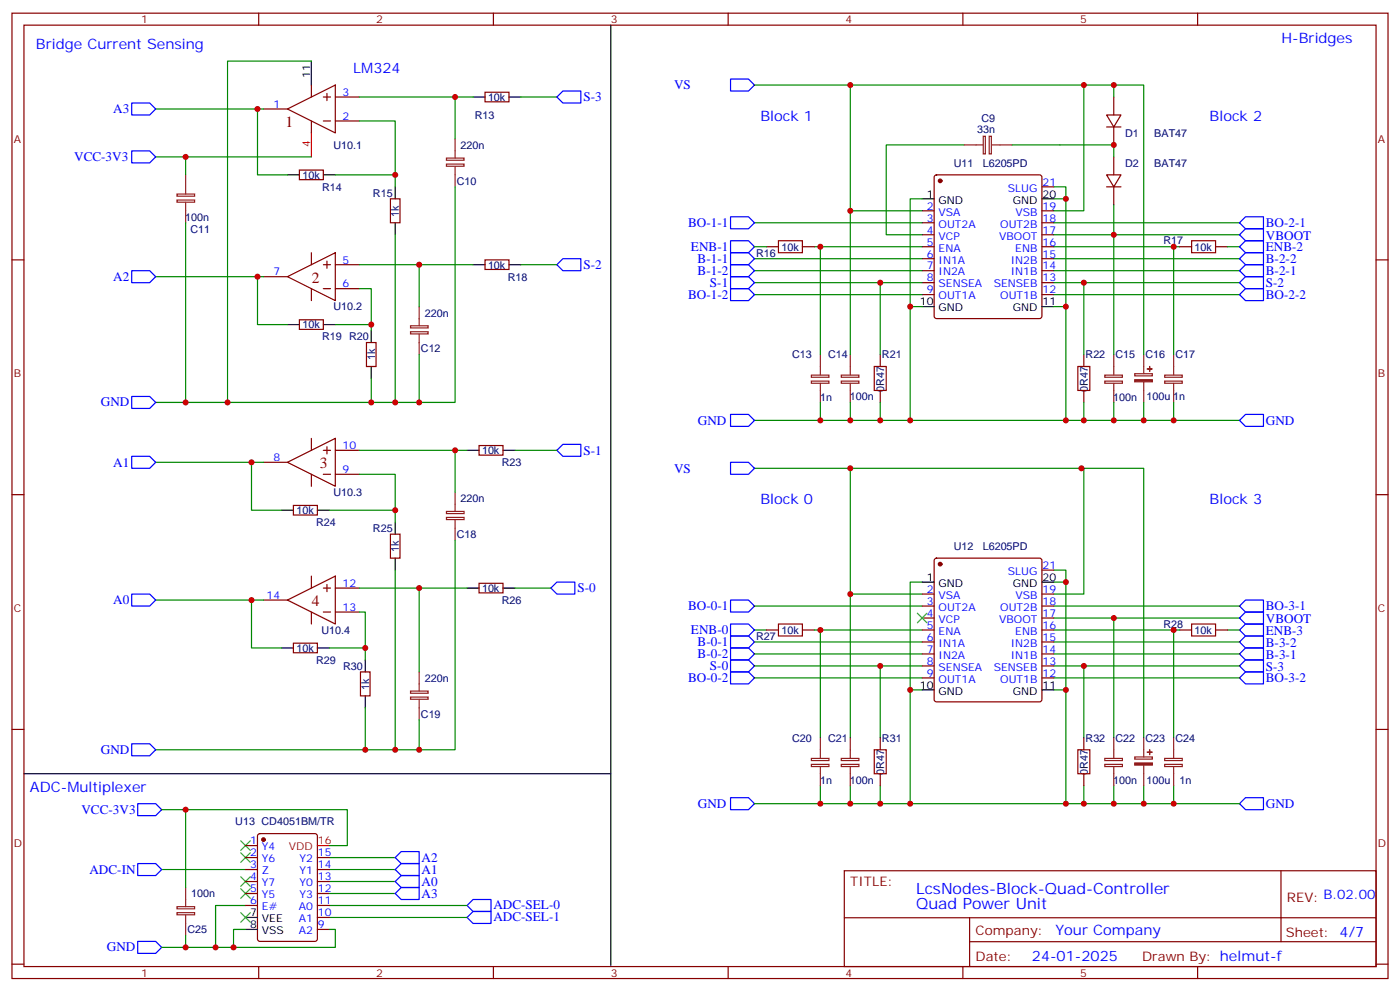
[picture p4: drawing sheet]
<svg xmlns="http://www.w3.org/2000/svg" width="412mm" height="292mm" viewBox="0 0 412 292" stroke-linecap="round" stroke-linejoin="round" font-family="sans-serif">
<g fill="none" stroke="#870000" stroke-width=".35">
<path d="M3.5 3.9h405.4v284.3h-405.4zM7.1 7.4h398.2v277.3h-398.2zM76.2 3.9v3.5M145.3 3.9v3.5M214.5 3.9v3.5M283.6 3.9v3.5M352.8 3.9v3.5M77.6 32.1h7.1M84.7 32.1l14.1-7.1v14.2zM91.7 25v3.6M91.7 35.6v3.6M95.2 35.6h2.2"/>
<path d="M95.2 28.6h2.2M96.3 27.5v2.1M98.8 35.6h7M98.8 28.6h7M142.9 27.2h7v2.8h-7zM326 33.9h4.2l-2.1 3.5zM326 37.4h4.2M328.1 28.6v5.3M328.1 37.4v5.3M88.2 50.1h7v2.8h-7zM115 58.6h2.8v7h-2.8zM275.4 51.7l.5-.2h30.3l.5 .2 .2 .5v40.9l-.2 .5-.5 .2h-30.3l-.5-.2-.2-.5v-40.9z"/>
<path d="M306.9 55h3.5M326 51.5h4.2l-2.1 3.5zM326 55h4.2M328.1 46.2v5.3M328.1 55v5.3M3.5 76.6h3.6M91.7 74.4v3.6M95.2 78h2.2M96.3 76.9v2.1M98.8 78h7M142.9 76.6h7v2.8h-7zM225.8 72.7h3.5"/>
<path d="M236.4 72.7h3.5M271.6 62.1h3.6M271.6 65.6h3.6M271.6 69.1h3.6M271.6 72.7h3.6M271.6 76.2h3.6M271.6 79.7h3.6M306.9 62.1h3.5M306.9 65.6h3.5M306.9 69.1h3.5M306.9 72.7h3.5M306.9 76.2h3.5"/>
<path d="M306.9 79.7h3.5M347.5 72.7h3.5M358.1 72.7h3.5M405.3 76.6h3.6M77.6 81.5h7.1M84.7 81.5l14.1-7.1v14.1zM88.2 94.2h7v2.8h-7zM91.7 85v3.5M95.2 85h2.2M98.8 85h7M271.6 83.3h3.6M271.6 86.8h3.6"/>
<path d="M306.9 83.3h3.5M306.9 86.8h3.5M107.9 100.9h2.9v7.1h-2.9zM259.3 104.4v3.6M259.3 115v3.5M319.3 104.4v3.6M319.3 115v3.5M77.6 136.2h7.1M84.7 136.2l14.1-7.1v14.1zM91.7 129.1v3.5M91.7 139.7v3.5M95.2 132.6h2.2"/>
<path d="M95.2 139.7h2.2M96.3 131.6v2.1M98.8 132.6h7M98.8 139.7h7M141.1 131.2h7.1v2.9h-7.1zM3.5 145.7h3.6M86.4 148.9h7.1v2.8h-7.1zM115 157.3h2.8v7.1h-2.8zM405.3 145.7h3.6M77.6 176.7h7.1M84.7 176.7l14.1-7v14.1zM91.7 169.7v3.5"/>
<path d="M95.2 173.2h2.2M96.3 172.2v2.1M98.8 173.2h7M141.1 171.8h7.1v2.8h-7.1zM271.6 175h3.6M271.6 178.5h3.6M275.4 164.6l.5-.2h30.3l.5 .2 .2 .5v40.9l-.2 .5-.5 .2h-30.3l-.5-.2-.2-.5v-40.9zM306.9 175h3.5M306.9 178.5h3.5M306.9 167.9h3.5M86.4 189.4h7.1v2.9h-7.1zM91.7 180.3v3.5"/>
<path d="M95.2 180.3h2.2M98.8 180.3h7M106.2 197.9h2.8v7.1h-2.8zM225.8 185.6h3.5M236.4 185.6h3.5M271.6 185.6h3.6M271.6 182h3.6M271.6 189.1h3.6M271.6 192.6h3.6M271.6 196.1h3.6M271.6 199.7h3.6M306.9 185.6h3.5"/>
<path d="M306.9 182h3.5M306.9 189.1h3.5M306.9 192.6h3.5M306.9 196.1h3.5M306.9 199.7h3.5M347.5 185.6h3.5M358.1 185.6h3.5M3.5 214.8h3.6M259.3 217.3v3.5M319.3 217.3v3.5M405.3 214.8h3.6M259.3 227.9v3.5"/>
<path d="M319.3 227.9v3.5M72.3 249.1h3.5M72.3 252.6h3.5M72.3 256.1h3.5M72.3 259.6h3.5M76.1 245.7l.5-.2h16.2l.6 .5 .1 30.6-.5 .6-16.4 .1-.7-.5-.1-30.6zM93.5 252.6h3.5M93.5 256.1h3.5M93.5 259.6h3.5M248.7 256.5h156.6v28.2h-156.6zM377.3 256.5v20.9M72.3 263.2h3.5"/>
<path d="M72.3 266.7h3.5M93.5 263.2h3.5M93.5 266.7h3.5M93.5 273.8h3.5M93.5 270.2h3.5M248.7 270.3h156.5M285.6 277.4h119.6M285.6 270.3v14.1M3.5 284h3.6M76.2 284.7v3.5M145.3 284.7v3.5M214.5 284.7v3.5"/>
<path d="M283.6 284.7v3.5M352.8 284.7v3.5M405.3 284h3.6"/>
</g>
<g fill="none" stroke="#000" stroke-width=".35">
<path d="M91.7 18v7M179.9 7.4v276.9M139.3 28.6h3.6M149.9 28.6h3.6M84.7 51.5h3.5M95.2 51.5h3.6M116.4 55v3.6M271.6 58.6h3.6M306.9 58.6h3.5M116.4 65.6v3.5M139.3 78h3.6M149.9 78h3.6"/>
<path d="M84.7 95.6h3.5M95.2 95.6h3.6M109.4 97.4v3.5M271.6 90.3h3.6M306.9 90.3h3.5M109.4 108v3.5M137.6 132.6h3.5M148.2 132.6h3.5M82.9 150.3h3.5M93.5 150.3h3.5M116.4 153.8v3.5M116.4 164.4v3.5"/>
<path d="M137.6 173.2h3.5M148.2 173.2h3.5M271.6 171.5h3.6M306.9 171.5h3.5M82.9 190.9h3.5M93.5 190.9h3.5M107.6 194.4v3.5M107.6 205v3.5M271.6 203.2h3.6M306.9 203.2h3.5M7.1 227.9h172.8M72.3 270.2h3.5"/>
<path d="M72.3 273.8h3.5"/>
</g>
<path d="M91.7 39.2v7M93.5 249.1h3.5" fill="none" stroke="#f00" stroke-width=".35"/>
<g fill="none" stroke="#8c2424" stroke-width=".35">
<path d="M52.1 58.9h5.2v.6h-5.2zM52.1 57.2h5.2v.6h-5.2zM54.7 51.5v5.7M54.7 59.6v6M131.5 48.3h5.2v.7h-5.2zM131.5 46.6h5.2v.6h-5.2zM134.1 40.9v5.7M134.1 49v6M284 42.7h5.6M289.6 40.1h.7v5.2h-.7zM291.4 40.1h.6v5.2h-.6zM292.1 42.7h6"/>
<path d="M120.9 97.7h5.2v.7h-5.2zM120.9 96h5.2v.6h-5.2zM123.5 90.3v5.7M123.5 98.4v6M239 110.5h5.2v.6h-5.2zM239 112.3h5.2v.6h-5.2zM241.7 104.4v6M241.7 112.9v5.6M247.8 110.5h5.2v.6h-5.2zM247.8 112.3h5.2v.6h-5.2zM250.5 104.4v6M250.5 112.9v5.6"/>
<path d="M325.4 110.5h5.2v.6h-5.2zM325.4 112.3h5.2v.6h-5.2zM328.1 104.4v6M328.1 112.9v5.6M334.3 110.1h5.1v.6h-5.1zM336.9 104.4v5.7M336.9 112.5v6M343.1 110.5h5.2v.6h-5.2zM343.1 112.3h5.2v.6h-5.2zM345.7 104.4v6M345.7 112.9v5.6M131.5 152.4h5.2v.6h-5.2z"/>
<path d="M131.5 150.6h5.2v.7h-5.2zM134.1 145v5.6M134.1 153.1v6M123.5 197.9v5.7M120.9 205.3h5.2v.7h-5.2zM120.9 203.6h5.2v.6h-5.2zM123.5 206v6M241.7 217.3v6M250.5 217.3v6M328.1 217.3v6M336.9 217.3v5.7M345.7 217.3v6"/>
<path d="M239 223.4h5.2v.6h-5.2zM239 225.1h5.2v.7h-5.2zM241.7 225.8v5.6M247.8 223.4h5.2v.6h-5.2zM247.8 225.1h5.2v.7h-5.2zM250.5 225.8v5.6M325.4 223.4h5.2v.6h-5.2zM325.4 225.1h5.2v.7h-5.2zM328.1 225.8v5.6M334.3 223h5.1v.6h-5.1zM336.9 225.4v6M343.1 223.4h5.2v.6h-5.2z"/>
<path d="M343.1 225.1h5.2v.7h-5.2zM345.7 225.8v5.6M52.1 268.8h5.2v.7h-5.2zM52.1 267.1h5.2v.6h-5.2zM54.7 261.4v5.7M54.7 269.5v6"/>
</g>
<g fill="none" stroke="#008700" stroke-width=".35">
<path d="M91.7 18h-24.7v100.5M45.9 32.1h29.9v19.4h8.9M75.8 32.1h1.8M105.8 35.6h10.6v15.9h-17.6M105.8 28.6h33.5M134.1 28.6v12.3M153.5 28.6h10.5M222.2 25h97.1v37.1h-8.9M250.5 25v37.1h21.1M319.3 25h8.8v3.6M328.1 25h8.8v79.4M45.9 46.2h45.8"/>
<path d="M54.7 46.2v5.3M116.4 51.5v3.5M134.1 55v63.5h-88.2M271.6 58.6h-3.5v65.2M284 42.7h-22.9v26.4h10.5M298.1 42.7h30v3.5M310.4 55h3.6v35.3M310.4 58.6h3.6M54.7 65.6v52.9M105.8 78h33.5M116.4 69.1v49.4M123.5 78v12.3"/>
<path d="M153.5 78h10.5M222.2 65.6h49.4M222.2 72.7h3.6M222.2 76.2h49.4M222.2 79.7h49.4M239.9 72.7h31.7M241.7 72.7v31.7M250.5 62.1v42.3M310.4 65.6h54.7M310.4 72.7h37.1M310.4 76.2h54.7M310.4 79.7h54.7"/>
<path d="M310.4 69.1h54.7M328.1 60.3v44.1M345.7 72.7v31.7M361.6 72.7h3.5M45.9 81.5h29.9M77.6 81.5h-1.8v14.1h8.9M105.8 85h3.6v10.6h-10.6M109.4 95.6v1.8M222.2 83.3h49.4M222.2 86.8h49.4M259.3 83.3v21.1M268.1 90.3h3.5"/>
<path d="M310.4 90.3h3.6v33.5M310.4 83.3h54.7M310.4 86.8h54.7M319.3 83.3v21.1M109.4 111.5v7M123.5 104.4v14.1M241.7 118.5v5.3M250.5 118.5v5.3M259.3 118.5v5.3M319.3 118.5v5.3M328.1 118.5v5.3M336.9 118.5v5.3"/>
<path d="M345.7 118.5v5.3M45.9 136.2h31.7M74.1 136.2v14.1h8.8M105.8 139.7h10.6v10.6h-19.4M105.8 132.6h31.8M134.1 132.6v12.4M151.7 132.6h12.3M222.2 137.9h97.1v37.1h-8.9M222.2 123.8h142.9M250.5 137.9v37.1h21.1M318.6 137.9h18.3v79.4M116.4 150.3v3.5"/>
<path d="M134.1 159.1v61.7h-88.2M45.9 176.7h31.7M74.1 176.7v14.2h8.8M105.8 173.2h31.8M116.4 167.9v52.9M123.5 173.2v24.7M151.7 173.2h10.6M222.2 178.5h49.4M250.5 175v42.3M271.6 171.5h-3.5v65.2M310.4 167.9h3.6v35.3M310.4 171.5h3.6"/>
<path d="M310.4 178.5h54.7M105.8 180.3h1.8v10.6h-10.6M107.6 190.9v3.5M222.2 185.6h3.6M222.2 189.1h49.4M222.2 192.6h49.4M222.2 199.7h49.4M222.2 196.1h49.4M239.9 185.6h31.7M241.7 185.6v31.7M259.3 196.1v21.2M310.4 182h17.7"/>
<path d="M310.4 185.6h37.1M310.4 189.1h54.7M310.4 192.6h54.7M310.4 199.7h54.7M310.4 196.1h54.7M319.3 196.1v21.2M345.7 185.6v31.7M361.6 185.6h3.5M365.1 182h-37v35.3M107.6 208.5v12.3M123.5 212v8.8M268.1 203.2h3.5"/>
<path d="M310.4 203.2h3.6v33.5M47.6 238.5h54.7v10.6h-5.3M54.7 238.5v22.9M222.2 236.7h142.9M241.7 231.4v5.3M250.5 231.4v5.3M259.3 231.4v5.3M319.3 231.4v5.3M328.1 231.4v5.3M336.9 231.4v5.3M345.7 231.4v5.3M47.6 256.1h24.7"/>
<path d="M97 259.6h19.4M97 256.1h19.4M97 252.6h19.4M54.7 275.5v3.5M72.3 266.7h-8.8v12.3h-15.9M72.3 273.8h-3.5v5.2M97 266.7h40.6M97 273.8h1.8v5.2h-35.3M97 270.2h40.6M97 263.2h19.4"/>
</g>
<g fill="none" stroke="#00f" stroke-width=".35">
<path d="M38.8 30.3h5.3l1.8 1.8-1.8 1.8h-5.3zM165.8 26.8h5.3v3.5h-5.3l-1.8-1.7zM215.2 23.3h5.3l1.7 1.7-1.7 1.8h-5.3zM38.8 44.5h5.3l1.8 1.7-1.8 1.8h-5.3zM38.8 79.7h5.3l1.8 1.8-1.8 1.8h-5.3zM165.8 76.2h5.3v3.5h-5.3l-1.8-1.7zM215.2 63.9h5.3l1.7 1.7-1.7 1.8h-5.3zM215.2 70.9h5.3l1.7 1.8-1.7 1.7h-5.3zM215.2 74.4h5.3l1.7 1.8-1.7 1.8h-5.3zM215.2 78h5.3l1.7 1.7-1.7 1.8h-5.3zM365.1 65.6l1.8-1.7h5.3v3.5h-5.3zM365.1 72.7l1.8-1.8h5.3v3.5h-5.3z"/>
<path d="M365.1 79.7l1.8-1.7h5.3v3.5h-5.3zM365.1 76.2l1.8-1.8h5.3v3.6h-5.3zM365.1 69.1l1.8-1.7h5.3v3.5h-5.3zM215.2 81.5h5.3l1.7 1.8-1.7 1.7h-5.3zM215.2 85h5.3l1.7 1.8-1.7 1.7h-5.3zM365.1 83.3l1.8-1.8h5.3v3.5h-5.3zM365.1 86.8l1.8-1.8h5.3v3.5h-5.3zM38.8 116.8h5.3l1.8 1.7-1.8 1.8h-5.3zM38.8 134.4h5.3l1.8 1.8-1.8 1.7h-5.3zM165.8 130.9h5.3v3.5h-5.3l-1.8-1.8zM215.2 122.1h5.3l1.7 1.7-1.7 1.8h-5.3zM215.2 136.2h5.3l1.7 1.7-1.7 1.8h-5.3z"/>
<path d="M365.1 123.8l1.8-1.7h5.3v3.5h-5.3zM38.8 175h5.3l1.8 1.7-1.8 1.8h-5.3zM162.3 173.2l1.7-1.7h5.3v3.5h-5.3zM215.2 176.7h5.3l1.7 1.8-1.7 1.8h-5.3zM365.1 178.5l1.8-1.8h5.3v3.6h-5.3zM215.2 197.9h5.3l1.7 1.8-1.7 1.7h-5.3zM215.2 190.9h5.3l1.7 1.7-1.7 1.8h-5.3zM215.2 187.3h5.3l1.7 1.8-1.7 1.8h-5.3zM215.2 194.4h5.3l1.7 1.7-1.7 1.8h-5.3zM215.2 183.8h5.3l1.7 1.8-1.7 1.7h-5.3zM365.1 189.1l1.8-1.8h5.3v3.6h-5.3zM365.1 192.6l1.8-1.7h5.3v3.5h-5.3z"/>
<path d="M365.1 199.7l1.8-1.8h5.3v3.5h-5.3zM365.1 196.1l1.8-1.7h5.3v3.5h-5.3zM365.1 185.6l1.8-1.8h5.3v3.5h-5.3zM365.1 182l1.8-1.7h5.3v3.5h-5.3zM38.8 219.1h5.3l1.8 1.7-1.8 1.8h-5.3zM40.6 236.7h5.3l1.7 1.8-1.7 1.7h-5.3zM215.2 235h5.3l1.7 1.7-1.7 1.8h-5.3zM365.1 236.7l1.8-1.7h5.3v3.5h-5.3zM40.6 254.4h5.3l1.7 1.7-1.7 1.8h-5.3zM116.4 259.6l1.8-1.7h5.3v3.5h-5.3zM116.4 256.1l1.8-1.7h5.3v3.5h-5.3zM116.4 252.6l1.8-1.8h5.3v3.6h-5.3z"/>
<path d="M40.6 277.3h5.3l1.7 1.7-1.7 1.8h-5.3zM116.4 263.2l1.8-1.8h5.3v3.5h-5.3zM137.6 266.7l1.7-1.8h5.3v3.6h-5.3zM139.3 268.5h5.3v3.5h-5.3l-1.7-1.8z"/>
</g>
<path d="M270.2 180.6l2.8 2.8M273 180.6l-2.8 2.8M70.9 247.7l2.8 2.8M70.9 251.2l2.8 2.8M70.9 258.2l2.8 2.9M73.7 247.7l-2.8 2.8M73.7 251.2l-2.8 2.8M73.7 258.2l-2.8 2.9M70.9 261.8l2.8 2.8M70.9 268.8l2.8 2.8M73.7 261.8l-2.8 2.8M73.7 268.8l-2.8 2.8" fill="none" stroke="#3c3" stroke-width=".35"/>
<g fill="#870000" stroke="#870000" stroke-width=".35">
<circle cx="77.6" cy="247.3" r=".53"/>
<circle cx="276.9" cy="53.3" r=".53"/>
<circle cx="276.9" cy="166.2" r=".53"/>
</g>
<path d="M229.3 70.9h7.1v3.5h-7.1zM351 70.9h7.1v3.5h-7.1zM257.5 108h3.6v7h-3.6zM317.5 108h3.5v7h-3.5zM229.3 183.8h7.1v3.5h-7.1zM351 183.8h7.1v3.5h-7.1zM257.5 220.8h3.6v7.1h-3.6zM317.5 220.8h3.5v7.1h-3.5z" fill="none" stroke="#a10000" stroke-width=".35"/>
<g fill="#8c2424" stroke="#8c2424" stroke-width=".35">
<path d="M334.3 111.8h5.1v.7h-5.1z"/>
<path d="M338 108.7h1.4z"/>
<path d="M338.6 108l.1 1.4z"/>
<path d="M334.3 224.7h5.1v.7h-5.1z"/>
<path d="M338 221.5l1.4 .1z"/>
<path d="M338.6 220.8l.1 1.5z"/>
</g>
<g fill="#c00">
<circle cx="109.4" cy="95.6" r=".88"/>
<circle cx="109.4" cy="118.5" r=".88"/>
<circle cx="123.5" cy="78" r=".88"/>
<circle cx="116.4" cy="150.3" r=".88"/>
<circle cx="107.6" cy="190.9" r=".88"/>
<circle cx="116.4" cy="220.8" r=".88"/>
<circle cx="107.6" cy="220.8" r=".88"/>
<circle cx="116.4" cy="118.5" r=".88"/>
<circle cx="116.4" cy="51.5" r=".88"/>
<circle cx="123.5" cy="118.5" r=".88"/>
<circle cx="74.1" cy="176.7" r=".88"/>
<circle cx="74.1" cy="136.2" r=".88"/>
<circle cx="75.8" cy="32.1" r=".88"/>
<circle cx="75.8" cy="81.5" r=".88"/>
<circle cx="63.5" cy="279" r=".88"/>
<circle cx="68.8" cy="279" r=".88"/>
<circle cx="54.7" cy="279" r=".88"/>
<circle cx="54.7" cy="238.5" r=".88"/>
<circle cx="54.7" cy="46.2" r=".88"/>
<circle cx="54.7" cy="118.5" r=".88"/>
<circle cx="67" cy="118.5" r=".88"/>
<circle cx="123.5" cy="220.8" r=".88"/>
<circle cx="123.5" cy="173.2" r=".88"/>
<circle cx="134.1" cy="132.6" r=".88"/>
<circle cx="134.1" cy="28.6" r=".88"/>
<circle cx="241.7" cy="72.7" r=".88"/>
<circle cx="250.5" cy="25" r=".88"/>
<circle cx="259.3" cy="83.3" r=".88"/>
<circle cx="241.7" cy="123.8" r=".88"/>
<circle cx="259.3" cy="123.8" r=".88"/>
<circle cx="319.3" cy="25" r=".88"/>
<circle cx="268.1" cy="123.8" r=".88"/>
<circle cx="268.1" cy="90.3" r=".88"/>
<circle cx="314" cy="123.8" r=".88"/>
<circle cx="314" cy="90.3" r=".88"/>
<circle cx="314" cy="58.6" r=".88"/>
<circle cx="250.5" cy="62.1" r=".88"/>
<circle cx="250.5" cy="123.8" r=".88"/>
<circle cx="345.7" cy="123.8" r=".88"/>
<circle cx="328.1" cy="123.8" r=".88"/>
<circle cx="328.1" cy="25" r=".88"/>
<circle cx="345.7" cy="72.7" r=".88"/>
<circle cx="336.9" cy="123.8" r=".88"/>
<circle cx="319.3" cy="83.3" r=".88"/>
<circle cx="319.3" cy="123.8" r=".88"/>
<circle cx="328.1" cy="69.1" r=".88"/>
<circle cx="328.1" cy="42.7" r=".88"/>
<circle cx="328.1" cy="182" r=".88"/>
<circle cx="319.3" cy="236.7" r=".88"/>
<circle cx="319.3" cy="196.1" r=".88"/>
<circle cx="336.9" cy="236.7" r=".88"/>
<circle cx="345.7" cy="185.6" r=".88"/>
<circle cx="328.1" cy="236.7" r=".88"/>
<circle cx="345.7" cy="236.7" r=".88"/>
<circle cx="250.5" cy="236.7" r=".88"/>
<circle cx="250.5" cy="175" r=".88"/>
<circle cx="314" cy="171.4" r=".88"/>
<circle cx="314" cy="203.2" r=".88"/>
<circle cx="314" cy="236.7" r=".88"/>
<circle cx="268.1" cy="203.2" r=".88"/>
<circle cx="268.1" cy="236.7" r=".88"/>
<circle cx="259.3" cy="236.7" r=".88"/>
<circle cx="241.7" cy="236.7" r=".88"/>
<circle cx="259.3" cy="196.1" r=".88"/>
<circle cx="250.5" cy="137.9" r=".88"/>
<circle cx="241.7" cy="185.6" r=".88"/>
<circle cx="318.6" cy="137.9" r=".88"/>
</g>
<g font-size="4.6" fill="#800">
<text x="84.1" y="37.4">1</text>
<text x="91.9" y="83.3">2</text>
<text x="94.2" y="137.9">3</text>
<text x="91.9" y="178.5">4</text>
</g>
<g font-size="4.6" fill="#00f">
<text x="269.9" y="263.2">LcsNodes-Block-Quad-Controller</text>
<text x="269.9" y="267.8">Quad Power Unit</text>
</g>
<g font-size="4.2" fill="#00f">
<text x="10.6" y="14.5">Bridge Current Sensing</text>
<text x="377.5" y="12.7">H-Bridges</text>
<text x="104.1" y="21.5">LM324</text>
<text x="224" y="35.6">Block 1</text>
<text x="356.3" y="35.6">Block 2</text>
<text x="224" y="148.5">Block 0</text>
<text x="356.3" y="148.5">Block 3</text>
<text x="8.8" y="233.2">ADC-Multiplexer</text>
<text x="310.9" y="275.3">Your Company</text>
<text x="304" y="283.1">24-01-2025</text>
</g>
<g font-size="3.9" fill="#00f">
<text x="171.9" y="29.8">S-3</text>
<text x="198.6" y="26.3">VS</text>
<text x="33.4" y="33.4">A3</text>
<text x="21.9" y="47.5">VCC-3V3</text>
<text x="202.7" y="66.9">BO-1-1</text>
<text x="372.9" y="66.8">BO-2-1</text>
<text x="372.9" y="70.6">VBOOT</text>
<text x="203.5" y="73.9">ENB-1</text>
<text x="205.5" y="77.4">B-1-1</text>
<text x="372.9" y="74.1">ENB-2</text>
<text x="372.9" y="77.6">B-2-2</text>
<text x="33.4" y="82.8">A2</text>
<text x="171.9" y="79.2">S-2</text>
<text x="205.5" y="81">B-1-2</text>
<text x="372.9" y="81.1">B-2-1</text>
<text x="202.7" y="88.1">BO-1-2</text>
<text x="209.1" y="84.6">S-1</text>
<text x="372.9" y="84.5">S-2</text>
<text x="372.9" y="88">BO-2-2</text>
<text x="29.7" y="119.7">GND</text>
<text x="205.6" y="125.1">GND</text>
<text x="372.9" y="125.1">GND</text>
<text x="33.4" y="137.5">A1</text>
<text x="171.9" y="133.9">S-1</text>
<text x="198.6" y="139.2">VS</text>
<text x="33.4" y="178">A0</text>
<text x="170.1" y="174.5">S-0</text>
<text x="202.7" y="179.8">BO-0-1</text>
<text x="372.9" y="179.7">BO-3-1</text>
<text x="372.9" y="183.4">VBOOT</text>
<text x="203.5" y="186.8">ENB-0</text>
<text x="205.5" y="190.3">B-0-1</text>
<text x="372.9" y="190.5">B-3-2</text>
<text x="372.9" y="186.9">ENB-3</text>
<text x="205.5" y="193.9">B-0-2</text>
<text x="209.1" y="197.4">S-0</text>
<text x="372.9" y="194">B-3-1</text>
<text x="372.9" y="197.5">S-3</text>
<text x="202.7" y="201">BO-0-2</text>
<text x="372.9" y="200.9">BO-3-2</text>
<text x="29.7" y="222">GND</text>
<text x="24" y="239.8">VCC-3V3</text>
<text x="205.6" y="238">GND</text>
<text x="372.9" y="238">GND</text>
<text x="26.4" y="257.4">ADC-IN</text>
<text x="124.2" y="257.3">A1</text>
<text x="124.2" y="253.8">A2</text>
<text x="124.2" y="260.9">A0</text>
<text x="124.2" y="264.4">A3</text>
<text x="145.3" y="267.9">ADC-SEL-0</text>
<text x="145.3" y="271.4">ADC-SEL-1</text>
<text x="31.5" y="280.2">GND</text>
</g>
<g font-size="3.9" fill="#800">
<text x="250.5" y="261.1">TITLE:</text>
<text x="379.1" y="265.7">REV: B.02.00</text>
<text x="287.4" y="275.3">Company:</text>
<text x="378.7" y="275.9">Sheet: 4/7</text>
<text x="287.4" y="282.9">Date:</text>
<text x="336.4" y="283">Drawn By: helmut-f</text>
</g>
<g font-size="3.2" fill="#800">
<text x="41.6" y="6.9">1</text>
<text x="110.8" y="6.9">2</text>
<text x="179.9" y="6.9">3</text>
<text x="249.1" y="6.9">4</text>
<text x="318.2" y="6.9">5</text>
<text x="4.1" y="42">A</text>
<text x="405.9" y="42">A</text>
<text x="4.1" y="111.1">B</text>
<text x="405.9" y="111.1">B</text>
<text x="4.1" y="180.3">C</text>
<text x="405.9" y="180.3">C</text>
<text x="4.1" y="249.4">D</text>
<text x="405.9" y="249.4">D</text>
<text x="41.6" y="287.7">1</text>
<text x="110.8" y="287.7">2</text>
<text x="179.9" y="287.7">3</text>
<text x="249.1" y="287.7">4</text>
<text x="318.2" y="287.7">5</text>
</g>
<g font-size="3.2">
<text x="91.4" y="22.9" transform="rotate(-90 91.4 22.9)">11</text>
<text x="273" y="58.2">1</text>
<text x="276.5" y="60">GND</text>
<text x="298.3" y="60">GND</text>
<text x="307.1" y="58.2">20</text>
<text x="271" y="90">10</text>
<text x="307.1" y="90">11</text>
<text x="276.5" y="91.7">GND</text>
<text x="298.3" y="91.7">GND</text>
<text x="273" y="171.1">1</text>
<text x="276.5" y="172.9">GND</text>
<text x="298.3" y="172.9">GND</text>
<text x="307.1" y="171.1">20</text>
<text x="271" y="202.8">10</text>
<text x="307.1" y="202.8">11</text>
<text x="276.5" y="204.6">GND</text>
<text x="298.3" y="204.6">GND</text>
<text x="73.7" y="269.9">7</text>
<text x="73.7" y="273.4">8</text>
<text x="77.2" y="271.6">VEE</text>
<text x="77.2" y="275.2">VSS</text>
</g>
<g font-size="3.2" fill="#00f">
<text x="100.9" y="28.2">3</text>
<text x="80.5" y="31.8">1</text>
<text x="100.9" y="35.3">2</text>
<text x="296.9" y="56.4">SLUG</text>
<text x="307.1" y="54.7">21</text>
<text x="273" y="61.7">2</text>
<text x="273" y="65.3">3</text>
<text x="276.5" y="63.5">VSA</text>
<text x="299.1" y="63.5">VSB</text>
<text x="307.1" y="65.3">18</text>
<text x="307.1" y="61.7">19</text>
<text x="273" y="68.8">4</text>
<text x="276.5" y="67">OUT2A</text>
<text x="276.5" y="70.6">VCP</text>
<text x="294.3" y="70.6">VBOOT</text>
<text x="294.6" y="67">OUT2B</text>
<text x="307.1" y="68.8">17</text>
<text x="100.9" y="77.6">5</text>
<text x="273" y="72.3">5</text>
<text x="273" y="75.8">6</text>
<text x="276.5" y="74.1">ENA</text>
<text x="276.5" y="77.6">IN1A</text>
<text x="297.7" y="77.6">IN2B</text>
<text x="299.1" y="74.1">ENB</text>
<text x="307.1" y="75.8">15</text>
<text x="307.1" y="72.3">16</text>
<text x="80.5" y="81.1">7</text>
<text x="273" y="79.4">7</text>
<text x="273" y="82.9">8</text>
<text x="276.5" y="81.1">IN2A</text>
<text x="297.7" y="81.1">IN1B</text>
<text x="307.1" y="82.9">13</text>
<text x="307.1" y="79.4">14</text>
<text x="100.9" y="84.7">6</text>
<text x="273" y="86.4">9</text>
<text x="276.5" y="84.7">SENSEA</text>
<text x="276.5" y="88.2">OUT1A</text>
<text x="292.7" y="84.7">SENSEB</text>
<text x="294.6" y="88.2">OUT1B</text>
<text x="307.1" y="86.4">12</text>
<text x="80.5" y="135.8">8</text>
<text x="100.9" y="132.3">10</text>
<text x="100.9" y="139.3">9</text>
<text x="307.1" y="167.6">21</text>
<text x="100.9" y="172.9">12</text>
<text x="296.9" y="169.3">SLUG</text>
<text x="78.5" y="176.4">14</text>
<text x="100.9" y="179.9">13</text>
<text x="273" y="174.6">2</text>
<text x="273" y="178.2">3</text>
<text x="276.5" y="176.4">VSA</text>
<text x="276.5" y="179.9">OUT2A</text>
<text x="294.6" y="179.9">OUT2B</text>
<text x="299.1" y="176.4">VSB</text>
<text x="307.1" y="178.2">18</text>
<text x="307.1" y="174.6">19</text>
<text x="273" y="181.7">4</text>
<text x="273" y="185.2">5</text>
<text x="276.5" y="183.4">VCP</text>
<text x="294.3" y="183.4">VBOOT</text>
<text x="307.1" y="185.2">16</text>
<text x="307.1" y="181.7">17</text>
<text x="273" y="188.7">6</text>
<text x="276.5" y="187">ENA</text>
<text x="276.5" y="190.5">IN1A</text>
<text x="297.7" y="190.5">IN2B</text>
<text x="299.1" y="187">ENB</text>
<text x="307.1" y="188.7">15</text>
<text x="273" y="192.3">7</text>
<text x="273" y="195.8">8</text>
<text x="276.5" y="194">IN2A</text>
<text x="276.5" y="197.6">SENSEA</text>
<text x="292.7" y="197.6">SENSEB</text>
<text x="297.7" y="194">IN1B</text>
<text x="307.1" y="195.8">13</text>
<text x="307.1" y="192.3">14</text>
<text x="273" y="199.3">9</text>
<text x="276.5" y="201.1">OUT1A</text>
<text x="294.6" y="201.1">OUT1B</text>
<text x="307.1" y="199.3">12</text>
<text x="73.7" y="248.7">1</text>
<text x="77.2" y="250.5">Y4</text>
<text x="73.7" y="252.2">2</text>
<text x="73.7" y="255.8">3</text>
<text x="77.2" y="254">Y6</text>
<text x="77.2" y="257.5">Z</text>
<text x="88.2" y="257.5">Y1</text>
<text x="88.2" y="254">Y2</text>
<text x="93.7" y="255.8">14</text>
<text x="93.7" y="252.2">15</text>
<text x="73.7" y="259.3">4</text>
<text x="73.7" y="262.8">5</text>
<text x="77.2" y="261.1">Y7</text>
<text x="88.2" y="261.1">Y0</text>
<text x="93.7" y="262.8">12</text>
<text x="93.7" y="259.3">13</text>
<text x="73.7" y="266.3">6</text>
<text x="77.2" y="264.6">Y5</text>
<text x="77.2" y="268.1">E#</text>
<text x="88" y="268.1">A0</text>
<text x="88.2" y="264.6">Y3</text>
<text x="93.7" y="269.9">10</text>
<text x="93.7" y="266.3">11</text>
<text x="88" y="275.2">A2</text>
<text x="88" y="271.6">A1</text>
<text x="93.7" y="273.4">9</text>
</g>
<g font-size="3.2" fill="#000080">
<text x="143.7" y="29.7">10k</text>
<text x="139.9" y="35">R13</text>
<text x="289.1" y="35.9">C9</text>
<text x="287.9" y="39.1">33n</text>
<text x="331.4" y="40.3">D1</text>
<text x="340" y="40.3">BAT47</text>
<text x="98.2" y="43.8">U10.1</text>
<text x="135.7" y="43.8">220n</text>
<text x="89.1" y="52.6">10k</text>
<text x="281" y="49.1">U11</text>
<text x="289.5" y="49.1">L6205PD</text>
<text x="331.4" y="49.1">D2</text>
<text x="340" y="49.1">BAT47</text>
<text x="94.9" y="56.2">R14</text>
<text x="109.9" y="57.9">R15</text>
<text x="134.6" y="54.4">C10</text>
<text x="54.5" y="65">100n</text>
<text x="117.5" y="63.8" transform="rotate(-90 117.5 63.8)">1k</text>
<text x="56.1" y="68.5">C11</text>
<text x="222.8" y="75.6">R16</text>
<text x="230.2" y="73.8">10k</text>
<text x="342.7" y="72">R17</text>
<text x="351.9" y="73.8">10k</text>
<text x="143.7" y="79.1">10k</text>
<text x="149.6" y="82.6">R18</text>
<text x="98.2" y="91.4">U10.2</text>
<text x="125.1" y="93.3">220n</text>
<text x="89.1" y="96.7">10k</text>
<text x="94.9" y="100.3">R19 R20</text>
<text x="110.5" y="106.2" transform="rotate(-90 110.5 106.2)">1k</text>
<text x="124" y="103.8">C12</text>
<text x="233.3" y="105.5">C13</text>
<text x="243.9" y="105.5">C14</text>
<text x="259.8" y="105.5">R21</text>
<text x="319.8" y="105.5">R22</text>
<text x="328.6" y="105.5">C15</text>
<text x="337.4" y="105.5">C16</text>
<text x="346.2" y="105.5">C17</text>
<text x="241.6" y="118">1n</text>
<text x="250.3" y="117.9">100n</text>
<text x="260.4" y="115.4" transform="rotate(-90 260.4 115.4)">0R47</text>
<text x="320.4" y="115.4" transform="rotate(-90 320.4 115.4)">0R47</text>
<text x="327.9" y="118">100n</text>
<text x="337.7" y="117.9">100u 1n</text>
<text x="142" y="133.8">10k</text>
<text x="147.8" y="137.3">R23</text>
<text x="98.2" y="146.1">U10.3</text>
<text x="135.7" y="147.9">220n</text>
<text x="87.3" y="151.4">10k</text>
<text x="93.1" y="155">R24</text>
<text x="109.9" y="156.7">R25</text>
<text x="134.6" y="158.5">C18</text>
<text x="281" y="162">U12</text>
<text x="289.5" y="162">L6205PD</text>
<text x="117.5" y="162.6" transform="rotate(-90 117.5 162.6)">1k</text>
<text x="142" y="174.4">10k</text>
<text x="147.8" y="177.9">R26</text>
<text x="342.7" y="184.9">R28</text>
<text x="87.3" y="192">10k</text>
<text x="94.7" y="186.7">U10.4</text>
<text x="222.8" y="188.4">R27</text>
<text x="230.2" y="186.7">10k</text>
<text x="351.9" y="186.7">10k</text>
<text x="93.1" y="195.5">R29</text>
<text x="101" y="197.2">R30</text>
<text x="108.7" y="203.2" transform="rotate(-90 108.7 203.2)">1k</text>
<text x="125.1" y="200.8">220n</text>
<text x="124" y="211.4">C19</text>
<text x="233.3" y="218.4">C20</text>
<text x="243.9" y="218.4">C21</text>
<text x="259.8" y="218.4">R31</text>
<text x="319.8" y="218.4">R32</text>
<text x="328.6" y="218.4">C22</text>
<text x="337.4" y="218.4">C23</text>
<text x="346.2" y="218.4">C24</text>
<text x="241.6" y="230.9">1n</text>
<text x="250.3" y="230.8">100n</text>
<text x="260.4" y="228.3" transform="rotate(-90 260.4 228.3)">0R47</text>
<text x="320.4" y="228.3" transform="rotate(-90 320.4 228.3)">0R47</text>
<text x="327.9" y="230.9">100n</text>
<text x="337.7" y="230.8">100u</text>
<text x="347.4" y="230.9">1n</text>
<text x="69.3" y="243.1">U13 CD4051BM/TR</text>
<text x="56.3" y="264.3">100n</text>
<text x="55.2" y="274.9">C25</text>
</g>
<g font-size="3.2" fill="#f00">
<text x="91.4" y="43.3" transform="rotate(-90 91.4 43.3)">4</text>
<text x="85.1" y="250.5">VDD</text>
<text x="93.7" y="248.7">16</text>
</g>
</svg>
